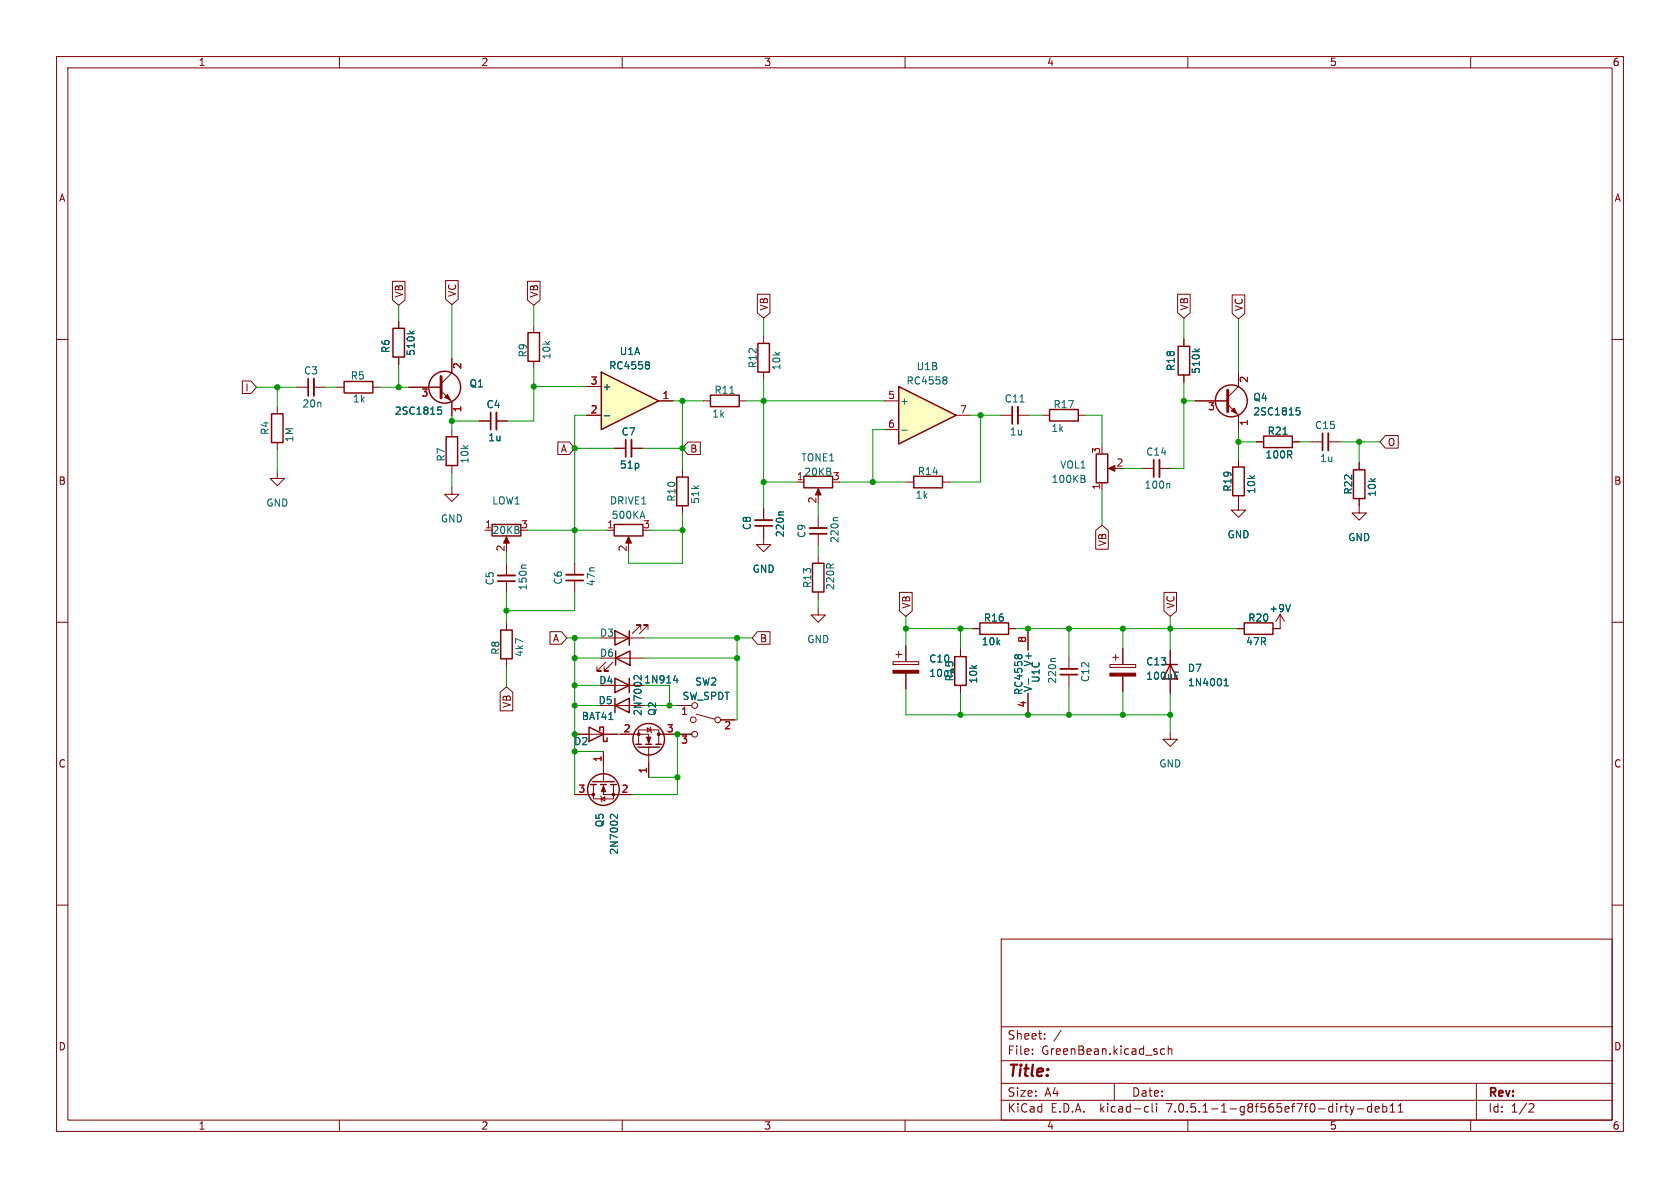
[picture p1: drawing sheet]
<svg xmlns="http://www.w3.org/2000/svg" width="297mm" height="210mm" viewBox="0 0 297 210" stroke-linecap="round" stroke-linejoin="round" font-family="sans-serif">
<g fill="none" stroke="#840000" stroke-width=".18">
<path d="M10 10h277v190h-277zM12 12h273v186h-273zM60 10v2M110 10v2M160 10v2M210 10v2M260 10v2M10 60h2M94.4 57.5v1.3M135 59.4v1.3M209.3 59.9v1.3M285 60h2"/>
<path d="M84.7 74.4h2M87.8 74.4h2M94.4 63.9v1.3M108.6 79.2h2M111.6 79.2h2.1M124.3 70.9h1.3M130.7 70.9h1.3M135 65.8v1.3M176.9 73.4h2M180 73.4h2M184.3 73.4h1.2M190.6 73.4h1.3"/>
<path d="M209.3 66.3v1.3M211.3 70.9h5.7M217 71.5l1.9 1.9v2.5M218.9 65.8v2.5l-1.9 1.9M231.8 78.1h2M234.8 78.1h2.1M79.9 86.1v1.3h1.3l-1.3 1.2-1.3-1.2h1.3M85.7 93.7h1.3M89.5 95.3v1M89.5 99.7v2M101.6 99.6v2M107.3 93.7h1.3"/>
<path d="M111.1 95.3v1M140.8 85.2h1.3M144.7 86.7v1.1M144.7 91.3v2M144.7 94.4v2M144.7 98.3v1.3M194.8 85.3v1.3M196.3 82.8h1.1M201.9 82.8h2.1M205 82.8h2M218.9 87.6v2.6h1.3l-1.3 1.2-1.2-1.2h1.2M218.9 81.3v1.3"/>
<path d="M10 110h2M89.5 102.7v2.1M101.6 102.6v2M108.7 112.8h5.1M113.3 111.3v-.8h-.8h.8l-1.5 1.5M114.6 111.3v-.8h-.8h.8l-1.6 1.5M144.7 107.4v1.3h1.2l-1.2 1.3-1.3-1.3h1.3M144.7 104.6v1.3M172 111.1h1.2M178.3 111.1h1.3M218.7 111.1h1.3M225 111.1h1.3"/>
<path d="M285 110h2M104.9 138.7v2.5h3.6v-2.5M106.7 138.7v1.8h5.1M106.7 132.8v5.4M119.8 124.7h2.5M119.8 129.8h2.5M123.1 126.2l3.3 .9M127.4 127.3h2.5M10 160h2M101.6 140.5h3.3M106.2 140.7l.1 .1v.8l.1 .1M106.3 141.2l.6-.4v.8z"/>
<path d="M285 160h2M177 166h108v32h-108zM60 198v2M110 198v2M160 198v2M177 194.5h108M177 191.5h108M177 187.5h108M177 181.5h108M182.5 186.3v.1M182.5 185.5v.1M184.7 183.6v.1"/>
<path d="M184.7 182.8v.1M187.6 182.1l-1.3 2M197 191.5v3M202.5 196.5h.5M202.5 195.7h.5M203.7 195.1v1.3l.2 .2M204.5 195.1v.1M204.5 195.6v1M205.9 185.5l-.4-.1-.3 .3v.4l.1 .2h.6M206.5 185.5l.2-.1 .4 .1 .1 .9M206.5 184.9v1.5M210 198v2"/>
<path d="M237.7 195.6h.6M238 195.1v1.3l.3 .2M238.7 195.6l.3 1M239 196.6l-.1 .4-.2 .1M239.4 195.6l-.4 1M240 196h1.1M242.5 195.7l-.5-.1-.3 .3v.4l.2 .2h.6M242.5 195.1v1.5M243.1 196.1l.7-.1-.1-.3-.4-.1-.2 .2 .1 .7h.5M244.5 195.7l.4-.1 .3 .3v.4l-.2 .2h-.5M244.5 195.1v1.5M245.7 196.6h.9"/>
<path d="M245.7 195.5l.5-.4v1.5M247.2 196.6h.8M247.2 195.5l.4-.4v1.5M260 198v2M261 191.5v6.5M270.5 195.1l.5 .1 .2 .3-1 1.1h1"/>
<circle cx="122.6" cy="127.3" r=".51"/>
<circle cx="122.8" cy="124.7" r=".51"/>
<circle cx="122.8" cy="129.8" r=".51"/>
<circle cx="126.9" cy="127.3" r=".51"/>
</g>
<path d="M87.8 72.9v3M111.6 77.7v3.1M180 71.9v3M234.8 76.6v3M143.1 93.3h3.1M205 81.3v3M88 101.7h3.1M100.1 101.6h3" fill="none" stroke="#840000" stroke-width=".33"/>
<path d="M86.7 72.9v3M110.6 77.7v3.1M178.9 71.9v3M233.8 76.6v3M143.1 94.4h3.1M204 81.3v3M88 102.7h3.1M100.1 102.6h3" fill="none" stroke="#840000" stroke-width=".3"/>
<path d="M211.2 61.7l.5 .5M212 61.7l-.4 .3M229.2 72.1h.6M229.3 72.6h.3l.2 .2-.1 .5-.4 .1M93 99.9h-.6l-.2 .2M113.6 90.4l.4 1.2M148.2 91.5h-.7l-.2 .2M191.5 84.6l.3 .3v.3l-.2 .1M191.7 84.1l.1 .2-.1 .3M206.6 85.5l.2 .1v.7M109.2 144v.7l-.9-.7-.3 .1-.1 .4" fill="none" stroke="#006464" stroke-width=".18"/>
<g fill="none" stroke="#840000" stroke-width=".25">
<path d="M93.3 58.8h2.1v5.1h-2.1zM125.6 69.9h5.1v2h-5.1zM134 60.7h2v5.1h-2zM185.5 72.4h5.1v2h-5.1zM208.3 61.2h2v5.1h-2zM87 92.7h5.1v2h-5.1zM108.6 92.7h5.1v2h-5.1zM142.1 84.2h5.1v2h-5.1zM143.6 99.6h2.1v5h-2.1zM193.8 80.3h2v5h-2zM217.9 82.6h2.1v5h-2.1zM108.7 111.5l2.6 1.3-2.6 1.2z"/>
<path d="M111.3 111.5v2.5M173.2 110.1h5.1v2h-5.1zM220 110.1h5v2h-5zM104.4 138.7h1M104.8 138.2h3.8M106.2 138.7h1M107.9 138.7h1.1"/>
<circle cx="217.7" cy="70.9" r="2.82"/>
<circle cx="106.7" cy="139.6" r="2.79"/>
</g>
<g fill="#840000" stroke="#840000" stroke-width=".18">
<path d="M196 82.8l1.1-.5v1z"/>
<path d="M217.7 72.6l.5-.5 .5 1.1z"/>
<path d="M144.7 86.4l.5 1.1h-1.1z"/>
<path d="M106.7 138.9l.4 1.1h-.8z"/>
<path d="M89.5 94.9l.5 1.1h-1z"/>
<path d="M111.1 94.9l.5 1.1h-1z"/>
<circle cx="108.5" cy="140.5" r=".25"/>
<circle cx="104.9" cy="140.5" r=".25"/>
</g>
<path d="M217 69v3.8" fill="none" stroke="#840000" stroke-width=".51"/>
<path d="M106.3 65.8l10.2 5.1-10.2 5z" fill="#ffffc2"/>
<g fill="none" stroke="#840000" stroke-width=".25">
<path d="M106.3 65.8l10.2 5.1-10.2 5zM119.6 84.3h2.1v5.1h-2.1zM161.5 84.2h5.1v2h-5.1zM88.5 111.4h2.1v5.1h-2.1zM108.8 116.3l2.6-1.2v2.5zM108.8 115.1v2.5"/>
<circle cx="78.6" cy="68.5" r="2.82"/>
</g>
<g fill="none" stroke="#840000" stroke-width=".18">
<path d="M72.3 68.5h5.7M78 69.1l1.9 1.9v2.5M79.9 63.4v2.5l-1.9 1.9M103.8 73.4h2.5M103.8 68.3h2.5M116.5 70.9h2.5M120.6 83.1v1.2M120.6 89.4v1.3M135 93v3.3h1.3l-1.3 1.2-1.3-1.2h1.3M135 89.9v2M160.3 85.2h1.2M166.6 85.2h1.3"/>
<path d="M89.5 110.1v1.3M89.5 116.5v1.2M106.3 116.3h7.6M107.1 117.1l-1.6 1.5h.8h-.8v-.7M108.3 117.1l-1.5 1.5h.8h-.8v-.7"/>
</g>
<path d="M77.4 72h.6M77.5 72.4h.3l.3 .3-.1 .5h-.5M106.8 73.5h1M114.6 64l.2 .2-.2 .3 .2 .2v.3l-.2 .2M138.5 90.5h-.7l-.1 .2" fill="none" stroke="#006464" stroke-width=".18"/>
<path d="M78 66.5v3.9" fill="none" stroke="#840000" stroke-width=".51"/>
<path d="M78.6 70.2l.5-.5 .5 1z" fill="#840000" stroke="#840000" stroke-width=".18"/>
<path d="M133.5 91.9h3" fill="none" stroke="#840000" stroke-width=".33"/>
<path d="M133.5 93h3" fill="none" stroke="#840000" stroke-width=".3"/>
<path d="M158.9 68.3l10.1 5.1-10.1 5.1z" fill="#ffffc2"/>
<g fill="none" stroke="#840000" stroke-width=".25">
<path d="M69.5 58h2v5.1h-2zM48 73.2h2v5h-2zM60.8 67.4h5.1v2.1h-5.1zM78.9 77.2h2v5.1h-2zM158.9 68.3l10.1 5.1-10.1 5.1zM223.4 77.1h5.1v2h-5.1zM239.3 83.1h2v5h-2zM108.7 119.9l2.6 1.3-2.6 1.2zM111.3 119.9v2.5M168.8 116.1h2v5.1h-2zM205.6 117.5h2.6M206.9 117.5l1.3 2.5h-2.6z"/>
<path d="M104.1 128.5l2.6 1.3-2.6 1.3zM106 129.2v-.7h.7v2.6h.6v-.7M108.7 124.7l2.6-1.3v2.6zM108.7 123.4v2.6M112.4 131.6h1M112.8 132.1h3.8M114.2 131.6h1M116 131.6h1"/>
<circle cx="114.7" cy="130.7" r="2.79"/>
</g>
<g fill="none" stroke="#840000" stroke-width=".18">
<path d="M69.4 49.7h2.2v3.3l-1.1 1-1.1-1zM70.5 56.8v1.2M78.8 49.6h2.2v3.3l-1.1 .9-1.1-.9zM93.2 49.7h2.3v3.3l-1.1 1-1.2-1zM133.9 52h2.2v3.3l-1.1 1-1.1-1zM208.2 52h2.2v3.3l-1.1 1-1.1-1zM209.3 59.9v1.3M217.8 52.1h2.3v3.3l-1.2 1-1.1-1zM42.8 67.3h1.6l.9 1.2-.9 1.1h-1.6zM49 71.9v1.3M49 78.2v1.3M52.5 68.5h2"/>
<path d="M55.5 68.5h2M59.6 68.5h1.2M65.9 68.5h1.3M70.5 63.1v1.3M72.3 68.5h5.7M79.9 63.4v2.5M79.9 71v2.5M79.9 75.9v1.3M84.7 74.4h2M87.8 74.4h2M98.6 78.1h2l1 1.1-1 1.2h-2zM103.8 73.4h2.5"/>
<path d="M103.8 68.3h2.5M108.6 79.2h2M111.6 79.2h2.1M116.5 70.9h2.5M121.6 78.1h2.2v2.3h-2.2l-1-1.2zM156.3 70.9h2.6M156.3 75.9h2.6M169 73.4h2.6M209.3 66.3v1.3M211.3 70.9h5.7M218.9 65.8v2.5M218.9 73.4v2.5"/>
<path d="M222.1 78.1h1.3M228.5 78.1h1.2M244.9 77h2.3v2.2h-2.3l-.9-1.1zM49 83.3v1.3h1.3l-1.3 1.3-1.2-1.3h1.2M79.9 82.3v1.3M135 89.9v2M135 93v2M193.7 93.8l1.1-1 1.1 1v3.3h-2.2zM218.9 81.3v1.3M218.9 87.6v1.3M240.3 88.1v2.6h1.3l-1.3 1.2-1.3-1.2h1.3M240.3 81.8v1.3"/>
<path d="M97.2 111.7h2.1l.9 1.1-.9 1.1h-2.1zM133.9 111.7h2.2v2.2h-2.2l-.9-1.1zM157.9 117h4.5v.5h-4.5zM158.4 115.7h1M158.9 115.2v1M159 104.7h2.3v3.3l-1.2 1-1.1-1zM160.1 114.2v2.8M160.1 119v2.8M169.8 114.8v1.3M172 111.1h1.2M178.3 111.1h1.3M181.7 111.1v3.8"/>
<path d="M189 116.2v2M189 119.3v2M196.2 117.5h4.6v.5h-4.6zM196.7 116.2h1M197.2 115.7v1M198.5 114.7v2.8M198.5 119.5v2.8M205.8 104.7h2.2v3.3l-1.1 1-1.1-1zM206.9 114.9v7.7M218.7 111.1h1.3M226.3 108.6l-.7 1.3M226.3 108.6v2.5h-1.3"/>
<path d="M226.3 108.6l.8 1.3M88.4 122.4l1.1-1 1.1 1v3.3h-2.2zM101.6 129.8h7.6M106.2 121.2h7.6M106.2 124.7h7.6M106.7 132.8v2.6M109.6 129.8h5.1v1.8M112.9 131.6v-2.6h3.6v2.6M114.4 128.7l.7 .3-.7 .4zM114.7 132.1v5.3M114.9 128.5l.2 .2v.7l.1 .1M116.5 129.8h5.8"/>
<path d="M119.8 124.7h2.5M127.4 127.3h2.5M169.8 121.2v1.2M181.7 122.6v3.8M206.9 129.4v1.3h1.3l-1.3 1.3-1.3-1.3h1.3M101.6 140.5h2.5M109.2 140.5h2.6"/>
</g>
<g fill="none" stroke="#006464" stroke-width=".18">
<path d="M72.4 58.5l.5 .5M73.2 58.5l-.5 .4M77.4 72h.6M77.5 72.4h.3l.3 .3-.1 .5h-.5M106.8 73.5h1M114.6 64l.2 .2-.2 .3 .2 .2v.3l-.2 .2M159.4 76h1M167.2 66.6l.2 .3-.2 .3 .2 .2v.2l-.2 .3M211.2 61.7l.5 .5M212 61.7l-.4 .3M229.2 72.1h.6M229.3 72.6h.3l.2 .2-.1 .5-.4 .1"/>
<path d="M138.5 90.5h-.7l-.1 .2M113.4 119.4v.8l-1-.8-.3 .1v.5M119.7 119.9v.8M179.4 116l.2-.3 .3 .3 .2-.2 .3-.1 .3 .3M181.8 120v.9M186.6 116.4h-.6l-.2 .2M207.7 118.8h.6M228.1 106.9l-.4 1.2M119.1 120.3h.8M216.4 121.2h.7M216.4 120.3l.4-.3v1.2M109.2 144v.7l-.9-.7-.3 .1-.1 .4"/>
</g>
<g fill="#840000" stroke="#840000" stroke-width=".18">
<path d="M157.9 118.5h4.5v.5h-4.5z"/>
<path d="M114.3 130.3h.8l-.4 1z"/>
<path d="M196.2 119h4.6v.5h-4.6z"/>
<circle cx="112.9" cy="129.8" r=".25"/>
<circle cx="116.5" cy="129.8" r=".25"/>
</g>
<path d="M55.5 66.9v3.1M187.5 118.2h3" fill="none" stroke="#840000" stroke-width=".33"/>
<path d="M54.5 66.9v3.1M187.5 119.3h3" fill="none" stroke="#840000" stroke-width=".3"/>
<g fill="none" stroke="#009600" stroke-width=".18">
<path d="M70.5 54v2.8M79.9 53.8v9.6M94.4 54v3.5M135 56.3v3.1M209.3 56.3v3.6M218.9 56.4v9.4M45.3 68.5h7.2M49 68.5v3.4M49 79.5v3.8M57.5 68.5h2.1M67.2 68.5h5.1M70.5 64.4v4.1"/>
<path d="M79.9 73.5v2.4M79.9 74.4h4.8M94.4 68.3h9.4M94.4 65.2v9.2h-4.6M101.6 79.2h7M103.8 73.4h-2.2v26.2M113.7 79.2h6.9M119 70.9h5.3M120.6 70.9v12.2M132 70.9h24.3M135 67.1v22.8M156.3 75.9h-2v9.3"/>
<path d="M171.6 73.4h5.3M173.4 73.4v11.8h-5.5M182 73.4h2.3M191.9 73.4h2.9v5.6M209.3 70.9h2M209.3 67.6v15.2h-2.3M218.9 78.1h3.2M218.9 75.9v5.4M229.7 78.1h2.1M236.9 78.1h7.1M240.3 78.1v3.7M79.9 83.6v2.5"/>
<path d="M89.5 97.5v2.2M93.3 93.7h14M114.9 93.7h5.7M120.6 90.7v8.9h-9.5v-2.1M135 85.2h5.8M144.7 89v2.3M144.7 96.4v1.9M148.5 85.2h11.8M194.8 86.6v6.2M198.6 82.8h3.3M89.5 104.8v5.3M89.5 117.7v3.7"/>
<path d="M100.2 112.8h6M101.6 104.6v3.4h-12.1M101.6 112.8v27.7M101.6 116.3h4.7M113.8 112.8h19.2M113.9 116.3h16.4M130.3 112.8v14.5h-.4M144.7 105.9v1.5M160.1 111.1h11.9M160.1 109v5.2M169.8 111.1v3.7M179.6 111.1h39.1"/>
<path d="M189 111.1v5.1M198.5 111.1v3.6M206.9 109v5.9M101.6 124.7h4.6M101.6 132.8h5.1M101.6 121.2h4.6M109.2 129.8h.4M113.8 124.7h6M113.8 121.2h4.6v3.5M114.7 137.4h5.1M119.8 129.8v10.7h-8M160.1 121.8v4.6h46.8"/>
<path d="M169.8 122.4v4M189 121.3v5.1M198.5 122.3v4.1M206.9 122.6v6.8"/>
</g>
<g fill="#009600" stroke="#009600" stroke-width=".18">
<circle cx="169.8" cy="126.4" r=".46"/>
<circle cx="189" cy="126.4" r=".46"/>
<circle cx="198.5" cy="126.4" r=".46"/>
<circle cx="189" cy="111.1" r=".46"/>
<circle cx="181.7" cy="111.1" r=".46"/>
<circle cx="198.5" cy="111.1" r=".46"/>
<circle cx="181.7" cy="126.4" r=".46"/>
<circle cx="206.9" cy="126.4" r=".46"/>
<circle cx="119.8" cy="137.4" r=".46"/>
<circle cx="119.8" cy="129.8" r=".46"/>
<circle cx="118.4" cy="124.7" r=".46"/>
<circle cx="101.6" cy="121.2" r=".46"/>
<circle cx="101.6" cy="129.8" r=".46"/>
<circle cx="101.6" cy="124.7" r=".46"/>
<circle cx="101.6" cy="132.8" r=".46"/>
<circle cx="120.6" cy="93.7" r=".46"/>
<circle cx="120.6" cy="79.2" r=".46"/>
<circle cx="120.6" cy="70.9" r=".46"/>
<circle cx="135" cy="85.2" r=".46"/>
<circle cx="173.4" cy="73.4" r=".46"/>
<circle cx="169.8" cy="111.1" r=".46"/>
<circle cx="135" cy="70.9" r=".46"/>
<circle cx="160.1" cy="111.1" r=".46"/>
<circle cx="154.3" cy="85.2" r=".46"/>
<circle cx="89.5" cy="108" r=".46"/>
<circle cx="101.6" cy="79.2" r=".46"/>
<circle cx="79.9" cy="74.4" r=".46"/>
<circle cx="94.4" cy="68.3" r=".46"/>
<circle cx="101.6" cy="112.8" r=".46"/>
<circle cx="101.6" cy="116.3" r=".46"/>
<circle cx="130.3" cy="112.8" r=".46"/>
<circle cx="130.3" cy="116.3" r=".46"/>
<circle cx="101.6" cy="93.7" r=".46"/>
<circle cx="218.9" cy="78.1" r=".46"/>
<circle cx="209.3" cy="70.9" r=".46"/>
<circle cx="240.3" cy="78.1" r=".46"/>
<circle cx="206.9" cy="111.1" r=".46"/>
<circle cx="49" cy="68.5" r=".46"/>
<circle cx="70.5" cy="68.5" r=".46"/>
</g>
<text font-size="2.8" fill="#840000" x="178" y="190.8">Title:</text>
<g font-size="2.1" fill="#840000">
<text x="178" y="183.9">Sheet:</text>
<text x="178" y="186.6">File:</text>
<text x="184" y="186.6">GreenBean.kicad_sch</text>
<text x="178" y="196.8">KiCad</text>
<text x="178" y="194">Size:</text>
<text x="184.6" y="194">A4</text>
<text x="185.7" y="196.8">E.D.A.</text>
<text x="194.4" y="196.8">kicad-cli</text>
<text x="200" y="194">Date:</text>
<text x="206.2" y="196.8">7.0.5.1-1-g8f565ef7f0-dirty-deb11</text>
<text x="263" y="194.2">Rev:</text>
<text x="263" y="196.8">Id:</text>
<text x="267" y="196.8">1/2</text>
</g>
<g font-size="1.8" fill="#840000">
<text x="35" y="11.8">1</text>
<text x="85" y="11.8">2</text>
<text x="135" y="11.8">3</text>
<text x="185" y="11.8">4</text>
<text x="235" y="11.8">5</text>
<text x="285" y="11.8">6</text>
<text x="10.4" y="35.8">A</text>
<text x="285.4" y="35.8">A</text>
<text x="71.4" y="52.7" transform="rotate(-90 71.4 52.7)">VB</text>
<text x="80.8" y="52.6" transform="rotate(-90 80.8 52.6)">VC</text>
<text x="95.3" y="52.7" transform="rotate(-90 95.3 52.7)">VB</text>
<text x="135.9" y="55" transform="rotate(-90 135.9 55)">VB</text>
<text x="210.2" y="55" transform="rotate(-90 210.2 55)">VB</text>
<text x="219.9" y="55.1" transform="rotate(-90 219.9 55.1)">VC</text>
<text x="43.3" y="69.4">I</text>
<text x="99.1" y="80.2">A</text>
<text x="121.9" y="80.2">B</text>
<text x="245.2" y="79">O</text>
<text x="10.3" y="85.8">B</text>
<text x="285.3" y="85.8">B</text>
<text x="195.7" y="96.6" transform="rotate(-90 195.7 96.6)">VB</text>
<text x="161.1" y="107.7" transform="rotate(-90 161.1 107.7)">VB</text>
<text x="207.8" y="107.7" transform="rotate(-90 207.8 107.7)">VC</text>
<text x="97.7" y="113.7">A</text>
<text x="134.2" y="113.7">B</text>
<text x="90.5" y="125.2" transform="rotate(-90 90.5 125.2)">VB</text>
<text x="10.3" y="135.8">C</text>
<text x="285.3" y="135.8">C</text>
<text x="10.3" y="185.8">D</text>
<text x="285.3" y="185.8">D</text>
<text x="35" y="199.8">1</text>
<text x="85" y="199.8">2</text>
<text x="135" y="199.8">3</text>
<text x="185" y="199.8">4</text>
<text x="235" y="199.8">5</text>
<text x="285" y="199.8">6</text>
</g>
<g font-size="1.8" fill="#006464">
<text x="69" y="62.5" transform="rotate(-90 69 62.5)">R6</text>
<text x="73.5" y="63" transform="rotate(-90 73.5 63)">510k</text>
<text x="93.3" y="63.2" transform="rotate(-90 93.3 63.2)">R9</text>
<text x="97.5" y="63.6" transform="rotate(-90 97.5 63.6)">10k</text>
<text x="107.6" y="65.5">RC4558</text>
<text x="109.5" y="62.9">U1A</text>
<text x="133.9" y="65.1" transform="rotate(-90 133.9 65.1)">R12</text>
<text x="138.1" y="65.5" transform="rotate(-90 138.1 65.5)">10k</text>
<text x="162" y="65.6">U1B</text>
<text x="207.8" y="65.7" transform="rotate(-90 207.8 65.7)">R18</text>
<text x="53.7" y="66.4">C3</text>
<text x="61.9" y="67.2">R5</text>
<text x="62.3" y="71.3">1k</text>
<text x="82.9" y="68.6">Q1</text>
<text x="106.4" y="69.2">+</text>
<text x="126.2" y="69.8">R11</text>
<text x="159" y="71.7">+</text>
<text x="160.2" y="68.1">RC4558</text>
<text x="177.5" y="71.3">C11</text>
<text x="212.3" y="66.2" transform="rotate(-90 212.3 66.2)">510k</text>
<text x="221.5" y="71.1">Q4</text>
<text x="47.7" y="77" transform="rotate(-90 47.7 77)">R4</text>
<text x="53.4" y="72.2">20n</text>
<text x="69.7" y="73.5">2SC1815</text>
<text x="85.9" y="72.3">C4</text>
<text x="109.8" y="77.2">C7</text>
<text x="125.9" y="74">1k</text>
<text x="178.5" y="77.2">1u</text>
<text x="185.8" y="76.5">1k</text>
<text x="186.2" y="72.3">R17</text>
<text x="221.5" y="73.6">2SC1815</text>
<text x="224" y="77">R21</text>
<text x="232.4" y="76">C15</text>
<text x="52" y="78.2" transform="rotate(-90 52 78.2)">1M</text>
<text x="78.8" y="81.7" transform="rotate(-90 78.8 81.7)">R7</text>
<text x="83" y="82" transform="rotate(-90 83 82)">10k</text>
<text x="86.3" y="78.2">1u</text>
<text x="109.5" y="83">51p</text>
<text x="141.6" y="81.7">TONE1</text>
<text x="187.4" y="83">VOL1</text>
<text x="202.6" y="80.7">C14</text>
<text x="223.7" y="81.2">100R</text>
<text x="233.3" y="81.9">1u</text>
<text x="47" y="89.7">GND</text>
<text x="87" y="89.3">LOW1</text>
<text x="107.8" y="89.3">DRIVE1</text>
<text x="119.6" y="88.8" transform="rotate(-90 119.6 88.8)">R10</text>
<text x="123.8" y="89.1" transform="rotate(-90 123.8 89.1)">51k</text>
<text x="142.1" y="84.3">20KB</text>
<text x="147.2" y="85">3</text>
<text x="161.8" y="88.3">1k</text>
<text x="162.2" y="84.1">R14</text>
<text x="185.8" y="85.5">100KB</text>
<text x="202.3" y="86.6">100n</text>
<text x="217.9" y="87" transform="rotate(-90 217.9 87)">R19</text>
<text x="222.1" y="87.4" transform="rotate(-90 222.1 87.4)">10k</text>
<text x="239.2" y="87.5" transform="rotate(-90 239.2 87.5)">R22</text>
<text x="243.4" y="87.9" transform="rotate(-90 243.4 87.9)">10k</text>
<text x="77.9" y="92.5">GND</text>
<text x="87" y="94.6">20KB</text>
<text x="92" y="93.5">3</text>
<text x="108.1" y="91.9">500KA</text>
<text x="132.9" y="93.8" transform="rotate(-90 132.9 93.8)">C8</text>
<text x="138.7" y="95" transform="rotate(-90 138.7 95)">220n</text>
<text x="142.6" y="95.2" transform="rotate(-90 142.6 95.2)">C9</text>
<text x="216.9" y="95.3">GND</text>
<text x="238.3" y="95.8">GND</text>
<text x="133" y="101.4">GND</text>
<text x="148.4" y="96.1" transform="rotate(-90 148.4 96.1)">220n</text>
<text x="87.4" y="103.5" transform="rotate(-90 87.4 103.5)">C5</text>
<text x="93.3" y="104.4" transform="rotate(-90 93.3 104.4)">150n</text>
<text x="99.5" y="103.4" transform="rotate(-90 99.5 103.4)">C6</text>
<text x="105.3" y="103.7" transform="rotate(-90 105.3 103.7)">47n</text>
<text x="143.6" y="104" transform="rotate(-90 143.6 104)">R13</text>
<text x="147.6" y="104.4" transform="rotate(-90 147.6 104.4)">220R</text>
<text x="106" y="112.7">D3</text>
<text x="142.7" y="113.9">GND</text>
<text x="173.9" y="110">R16</text>
<text x="220.6" y="110">R20</text>
<text x="224.3" y="108.4">+9V</text>
<text x="88.5" y="115.8" transform="rotate(-90 88.5 115.8)">R8</text>
<text x="92.6" y="116.2" transform="rotate(-90 92.6 116.2)">4k7</text>
<text x="106" y="116.3">D6</text>
<text x="164.2" y="117.3">C10</text>
<text x="164.2" y="119.8">10uF</text>
<text x="173.5" y="114.2">10k</text>
<text x="182.6" y="117.8" transform="rotate(-90 182.6 117.8)">V+</text>
<text x="202.6" y="117.8">C13</text>
<text x="209.9" y="118.9">D7</text>
<text x="220.2" y="114.2">47R</text>
<text x="105.8" y="124.7">D5</text>
<text x="105.9" y="121.1">D4</text>
<text x="113.8" y="121">1N914</text>
<text x="120.6" y="123.9">SW_SPDT</text>
<text x="122.8" y="121.3">SW2</text>
<text x="168.7" y="120.5" transform="rotate(-90 168.7 120.5)">R15</text>
<text x="172.9" y="120.9" transform="rotate(-90 172.9 120.9)">10k</text>
<text x="180.9" y="122.9" transform="rotate(-90 180.9 122.9)">RC4558</text>
<text x="182.6" y="122.4" transform="rotate(-90 182.6 122.4)">V-</text>
<text x="184" y="120.8" transform="rotate(-90 184 120.8)">U1C</text>
<text x="186.9" y="120.9" transform="rotate(-90 186.9 120.9)">220n</text>
<text x="192.7" y="120.7" transform="rotate(-90 192.7 120.7)">C12</text>
<text x="202.6" y="120.3">100uF</text>
<text x="209.9" y="121.5">1N4001</text>
<text x="101.4" y="131.9">D2</text>
<text x="102.8" y="127.4">BAT41</text>
<text x="113.6" y="126.6" transform="rotate(-90 113.6 126.6)">2N7002</text>
<text x="116.1" y="126.6" transform="rotate(-90 116.1 126.6)">Q2</text>
<text x="204.9" y="135.8">GND</text>
<text x="106.9" y="146.3" transform="rotate(-90 106.9 146.3)">Q5</text>
<text x="109.4" y="151.2" transform="rotate(-90 109.4 151.2)">2N7002</text>
</g>
<g font-size="1.8" fill="#a90000">
<text x="81.8" y="65.3" transform="rotate(-90 81.8 65.3)">2</text>
<text x="74.5" y="70.4">3</text>
<text x="104.4" y="68.1">3</text>
<text x="117.1" y="70.6">1</text>
<text x="156.9" y="70.6">5</text>
<text x="220.9" y="67.7" transform="rotate(-90 220.9 67.7)">2</text>
<text x="81.8" y="72.9" transform="rotate(-90 81.8 72.9)">1</text>
<text x="104.4" y="73.2">2</text>
<text x="156.9" y="75.7">6</text>
<text x="169.6" y="73.2">7</text>
<text x="213.5" y="72.8">3</text>
<text x="220.9" y="75.3" transform="rotate(-90 220.9 75.3)">1</text>
<text x="194.6" y="80.3" transform="rotate(-90 194.6 80.3)">3</text>
<text x="197.3" y="82.6">2</text>
<text x="140.8" y="85">1</text>
<text x="144.4" y="89.1" transform="rotate(-90 144.4 89.1)">2</text>
<text x="194.6" y="86.6" transform="rotate(-90 194.6 86.6)">1</text>
<text x="85.7" y="93.5">1</text>
<text x="107.3" y="93.5">1</text>
<text x="113.6" y="93.5">3</text>
<text x="89.3" y="97.6" transform="rotate(-90 89.3 97.6)">2</text>
<text x="110.9" y="97.6" transform="rotate(-90 110.9 97.6)">2</text>
<text x="181.5" y="113.7" transform="rotate(-90 181.5 113.7)">8</text>
<text x="181.5" y="125.1" transform="rotate(-90 181.5 125.1)">4</text>
<text x="110.2" y="129.5">2</text>
<text x="117.8" y="129.5">3</text>
<text x="120.4" y="126.6">1</text>
<text x="120.4" y="131.7">3</text>
<text x="128" y="129.2">2</text>
<text x="106.4" y="134.8" transform="rotate(-90 106.4 134.8)">1</text>
<text x="114.4" y="136.8" transform="rotate(-90 114.4 136.8)">1</text>
<text x="102.2" y="140.2">3</text>
<text x="109.8" y="140.2">2</text>
</g>
</svg>
